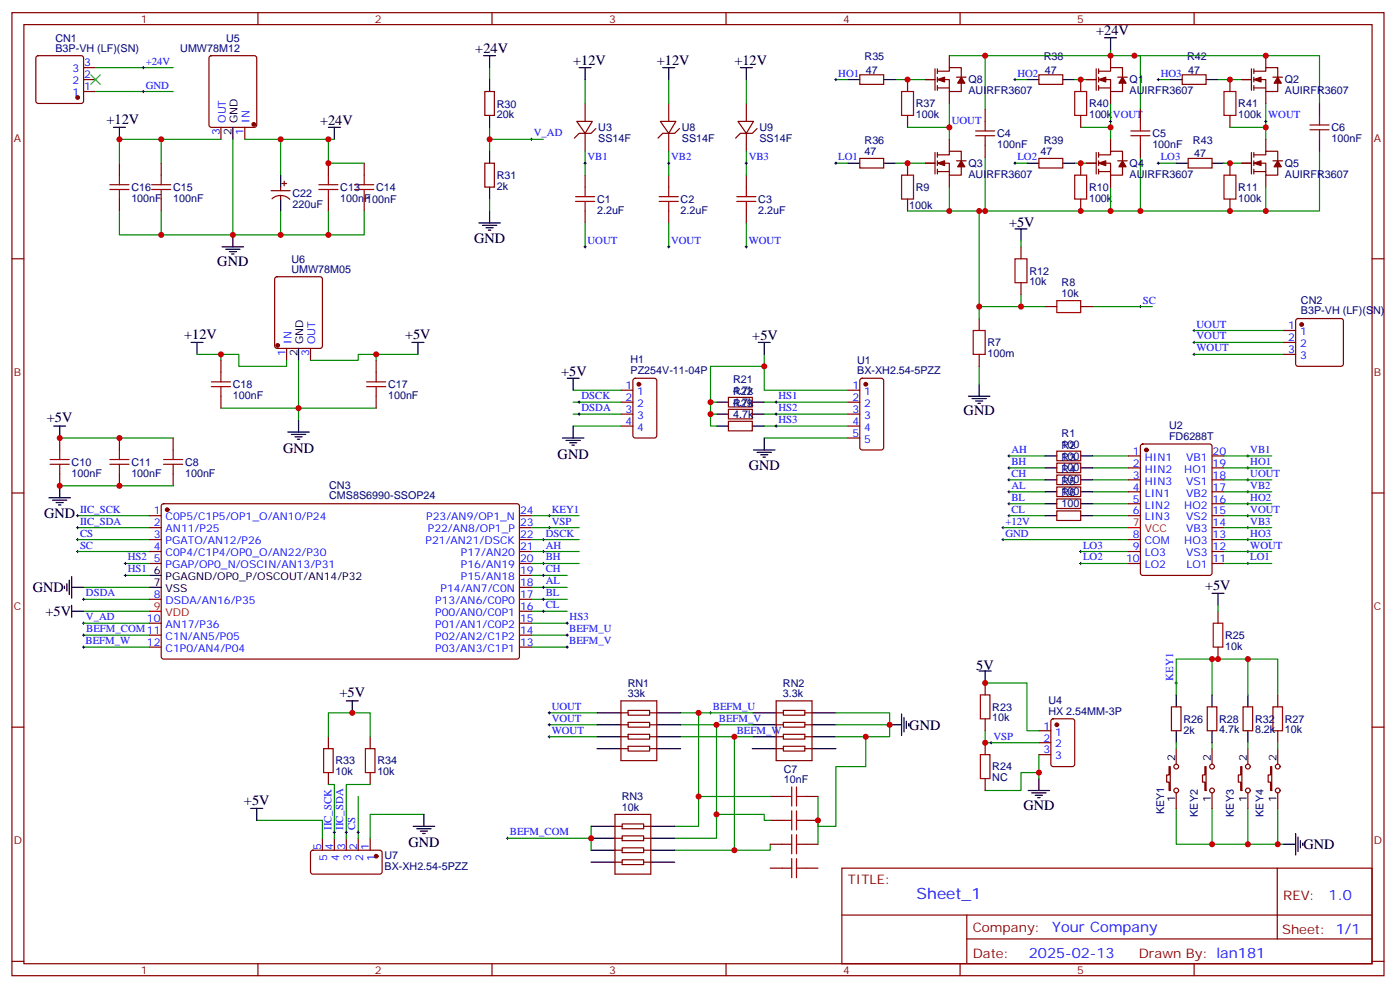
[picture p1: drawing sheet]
<svg xmlns="http://www.w3.org/2000/svg" width="414mm" height="292mm" viewBox="0 0 414 292" stroke-linecap="round" stroke-linejoin="round" font-family="sans-serif">
<g fill="none" stroke="#870000" stroke-width=".35">
<path d="M3.5 3.7h405.4v284.4h-405.4zM7.1 7.3h398.2v277.3h-398.2zM10.8 16.6l.5-.2h12.7l.5 .2 .2 .5v12.7l-.2 .5-.5 .3h-12.7l-.5-.3-.2-.5v-12.7zM24.7 20h3.5M62 16.6l.4-.2h12.7l.7 .5v20l-.4 .7h-13l-.6-.5-.1-20zM76.2 3.7v3.6M145.3 3.7v3.6M214.5 3.7v3.6M280.5 16.4v3.6M283.6 3.7v3.6M328.1 16.4v3.6M352.8 3.7v3.6"/>
<path d="M373.9 16.4v3.6M24.7 23.5h3.5M24.7 27h3.5M65.3 37.6v3.5M72.3 37.6v3.5M143.2 27h2.8v7.1h-2.8zM170.4 35.8h4.6l-2.1 3.6zM172.9 30.6v5.2M172.9 39.4v5.3M176 38l-1.4 1.4h-3.5l-1.4 1.4M195.1 35.8h4.6l-2.1 3.6zM197.6 30.6v5.2"/>
<path d="M197.6 39.4v5.3M200.7 38l-1.4 1.4h-3.5l-1.4 1.4M218 35.8h4.6l-2.1 3.6zM220.5 30.6v5.2M220.5 39.4v5.3M223.7 38l-1.5 1.4h-3.5l-1.4 1.4M254 22.1h7.1v2.8h-7.1zM268.1 23.5v3.5M268.1 34.1v3.5M273.4 23.5h2.8M276.2 20.3v6.4M276.9 23.5h3.6v3.5h3.5v-2.4"/>
<path d="M276.9 21h3.6v-1h3.5v2.8M276.9 20.3v1.4M276.9 22.8v1.4M276.9 25.3v1.4M276.9 26h3.6M280.5 27v3.6M282.6 22.8h2.8M291 32.3v3.5M306.9 22.1h7.1v2.8h-7.1zM319.3 23.5v3.5M319.3 34.1v3.5M321 23.5h2.8"/>
<path d="M323.8 20.3v6.4M324.6 23.5h3.5v3.5h3.5v-2.4M324.6 21h3.5v-1h3.5v2.8M324.6 26h3.5M324.6 20.3v1.4M324.6 22.8v1.4M324.6 25.3v1.4M328.1 27v3.6M330.2 22.8h2.8M336.9 32.3v3.5M349.2 22.1h7.1v2.8h-7.1zM363.4 23.5v3.5"/>
<path d="M363.4 34.1v3.5M366.9 23.5h2.8M369.7 20.3v6.4M370.4 23.5h3.5v3.5h3.6v-2.4M370.4 21h3.5v-1h3.6v2.8M370.4 26h3.5M370.4 20.3v1.4M370.4 22.8v1.4M370.4 25.3v1.4M373.9 27v3.6M376.1 22.8h2.8M389.8 30.6v3.5"/>
<path d="M35.3 48.2v3.5M35.3 58.8v3.5M47.6 48.2v3.5M47.6 58.8v3.5M80.1 56.3h5.6M80.4 58.7a3.8 3.8 0 0 1 5.2 .2M82.9 55.2v1.1M82.9 57.7v1.1M83.3 54.2h1.4M84 53.5v1.4M97 48.2v3.5M97 58.8v3.5"/>
<path d="M107.6 48.2v3.5M107.6 58.8v3.5M143.2 48.2h2.8v7h-2.8zM172.9 51.7v3.5M197.6 51.7v3.5M220.5 51.7v3.5M254 46.8h7.1v2.8h-7.1zM268.1 48.2v3.5M268.1 58.8v3.5M273.4 48.2h2.8M276.2 45v6.4M276.9 48.2h3.6v3.5h3.5v-2.5"/>
<path d="M276.9 45.7h3.6v-1h3.5v2.8M276.9 45v1.4M276.9 47.5v1.4M276.9 50v1.4M276.9 50.7h3.6M280.5 41.1v3.6M280.5 51.7v3.5M282.6 47.5h2.8M291 42.9v3.5M306.9 46.8h7.1v2.8h-7.1zM319.3 48.2v3.5M319.3 58.8v3.5"/>
<path d="M321 48.2h2.8M323.8 45v6.4M324.6 48.2h3.5v3.5h3.5v-2.5M324.6 45.7h3.5v-1h3.5v2.8M324.6 45v1.4M324.6 47.5v1.4M324.6 50v1.4M324.6 50.7h3.5M328.1 41.1v3.6M328.1 51.7v3.5M330.2 47.5h2.8M336.9 42.9v3.5"/>
<path d="M351 46.8h7.1v2.8h-7.1zM363.4 48.2v3.5M363.4 58.8v3.5M366.9 48.2h2.8M369.7 45v6.4M370.4 48.2h3.5v3.5h3.6v-2.5M370.4 45.7h3.5v-1h3.6v2.8M370.4 45v1.4M370.4 47.5v1.4M370.4 50v1.4M370.4 50.7h3.5M373.9 41.1v3.6"/>
<path d="M373.9 51.7v3.5M376.1 47.5h2.8M389.8 41.1v3.6M3.5 76.4h3.6M172.9 62.3v3.5M197.6 62.3v3.5M220.5 62.3v3.5M301.6 72.9v3.5M405.3 76.4h3.6M81.4 81.9l.4-.2h12.7l.7 .4v20.1l-.4 .6-13 .1-.6-.5-.1-20zM289.3 94.1v3.5M301.6 83.5v3.5"/>
<path d="M308.7 90.5h3.5M319.3 90.5h3.5M379.2 97.6h3.6M383 94.3l.5-.2h12.7l.5 .2 .2 .5v12.7l-.3 .5-.4 .2h-12.7l-.5-.3-.2-.4v-12.7zM65.3 106.4v3.5M65.3 117v3.5M84.7 102.9v3.5M91.7 102.9v3.5M111.1 106.4v3.5M111.1 117v3.5M183.4 115.2h3.6M183.4 118.7h3.6"/>
<path d="M187.2 111.9l.5-.2h5.6l.7 .4v16.5l-.4 .7h-5.9l-.7-.4v-16.5zM215.2 117.3h7v2.9h-7zM250.5 115.2h3.5M250.5 118.7h3.5M254.2 111.9l.5-.2h5.6l.7 .4 .1 20.1-.5 .6-5.9 .1-.6-.5-.1-20zM289.3 104.6v3.6M379.2 101.1h3.6M379.2 104.6h3.6M17.6 129.3v3.6M17.6 139.9v3.5M35.3 129.3v3.6M35.3 139.9v3.5"/>
<path d="M51.2 129.3v3.6M51.2 139.9v3.5M183.4 122.3h3.6M183.4 125.8h3.6M215.2 120.9h7v2.8h-7zM215.2 124.4h7v2.8h-7zM250.5 122.3h3.5M250.5 125.8h3.5M250.5 129.3h3.5M312.2 133.2h7.1v2.8h-7.1zM312.2 136.7h7.1v2.9h-7.1zM333.4 134.6h3.5"/>
<path d="M333.4 138.1h3.5M337.1 131.3l.5-.2h19.8l.6 .4 .1 37.7-.5 .6-20 .1-.6-.5-.1-37.6zM358.1 134.6h3.5M358.1 138.1h3.5M3.5 145.6h3.6M44.1 152.3h3.5M44.1 159.3h3.5M44.1 155.8h3.5M47.9 148.9l.4-.2 104.7 .1 .5 .6-.1 44.8-.6 .4-104.7-.1-.5-.6v-44.5zM153.5 152.3h3.5M153.5 159.3h3.5M153.5 155.8h3.5"/>
<path d="M312.2 140.3h7.1v2.8h-7.1zM312.2 143.8h7.1v2.8h-7.1zM312.2 147.3h7.1v2.8h-7.1zM312.2 150.8h7.1v2.9h-7.1zM333.4 141.7h3.5M333.4 145.2h3.5M333.4 148.7h3.5M333.4 152.3h3.5M333.4 159.3h3.5M358.1 141.7h3.5M358.1 145.2h3.5M358.1 148.7h3.5"/>
<path d="M358.1 152.3h3.5M358.1 159.3h3.5M358.1 155.8h3.5M405.3 145.6h3.6M44.1 162.8h3.5M44.1 166.4h3.5M44.1 177h3.5M153.5 162.8h3.5M153.5 166.4h3.5M153.5 177h3.5M153.5 173.4h3.5M153.5 169.9h3.5"/>
<path d="M333.4 162.8h3.5M333.4 166.4h3.5M358.1 162.8h3.5M358.1 166.4h3.5M44.1 184h3.5M44.1 187.5h3.5M44.1 191.1h3.5M153.5 184h3.5M153.5 187.5h3.5M153.5 191.1h3.5M153.5 180.5h3.5M359.8 180.5v3.5"/>
<path d="M359.8 191.1v3.5M3.5 214.7h3.6M97 217.5v3.6M109.4 217.5v3.6M183.4 210.5h2.2M183.4 217.5h2.2M183.4 206.9h10.6v17.7h-10.6zM183.4 214h2.2M185.6 209.8h6.3v1.4h-6.3zM185.6 213.3h6.3v1.4h-6.3zM185.6 216.8h6.3v1.4h-6.3zM191.9 210.5h2.1"/>
<path d="M191.9 217.5h2.1M191.9 214h2.1M229.3 206.9h10.6v17.7h-10.6zM229.3 210.5h2.1M229.3 217.5h2.1M229.3 214h2.1M231.4 209.8h6.4v1.4h-6.4zM231.4 213.3h6.4v1.4h-6.4zM231.4 216.8h6.4v1.4h-6.4zM237.8 210.5h2.1M237.8 217.5h2.1M237.8 214h2.1"/>
<path d="M291 201.6v3.6M291 212.2v3.6M291 219.3v3.5M306.9 215.8h3.5M306.9 219.3h3.5M310.7 212.4l.4-.2h5.7l.6 .5 .1 12.9-.5 .7h-5.9l-.6-.4-.1-13zM346.1 208.7h2.8v7.1h-2.8zM356.7 208.7h2.8v7.1h-2.8zM367.2 208.7h2.9v7.1h-2.9zM377.5 205.2v3.5M377.5 215.8v3.5M405.3 214.7h3.6"/>
<path d="M97 228.1v3.5M109.4 228.1v3.5M183.4 221.1h2.2M185.6 220.3h6.3v1.5h-6.3zM191.9 221.1h2.1M227.5 235.2h3.6M229.3 221.1h2.1M231.4 220.3h6.4v1.5h-6.4zM237.8 221.1h2.1M238.1 235.2h3.6M291 229.9v3.5M306.9 222.8h3.5"/>
<path d="M345.4 226.3h.3v7.1h-.3v-2.5h-.7v-2.1h.7zM347.5 221.1v4.5M347.5 234.1v4.6M356 226.3h.3v7.1h-.3v-2.5h-.8v-2.1h.8zM358.1 221.1v4.5M358.1 234.1v4.6M366.5 226.3h.4v7.1h-.4v-2.5h-.7v-2.1h.7zM368.7 221.1v4.5M368.7 234.1v4.6M375.4 226.3h.3v7.1h-.3v-2.5h-.8v-2.1h.8zM377.5 221.1v4.5M377.5 234.1v4.6"/>
<path d="M92 251.2l.4-.2 20.1 .1 .4 .6-.1 6-.6 .4-20-.1-.5-.6v-5.7zM95.2 247.5v3.5M98.8 247.5v3.5M102.3 247.5v3.5M105.8 247.5v3.5M109.4 247.5v3.5M181.7 244h2.1M181.7 240.5h10.6v17.6h-10.6zM181.7 254.6h2.1M181.7 247.5h2.1M181.7 251h2.1M183.8 253.9h6.3v1.4h-6.3z"/>
<path d="M183.8 250.3h6.3v1.4h-6.3zM183.8 246.8h6.3v1.4h-6.3zM183.8 243.3h6.3v1.4h-6.3zM190.1 244h2.2M190.1 254.6h2.2M190.1 247.5h2.2M190.1 251h2.2M227.5 242.2h3.6M227.5 249.3h3.6M227.5 256.3h3.6M238.1 242.2h3.6M238.1 249.3h3.6"/>
<path d="M238.1 256.3h3.6M248.7 256.3h156.6v28.3h-156.6zM377.3 256.4v20.8M248.7 270.2h156.5M285.6 277.2h119.6M285.6 270.2v14.1M3.5 283.8h3.6M76.2 284.6v3.5M145.3 284.6v3.5M214.5 284.6v3.5M283.6 284.6v3.5M352.8 284.6v3.5"/>
<path d="M405.3 283.8h3.6"/>
<circle cx="347.5" cy="233.4" r=".71"/>
<circle cx="347.5" cy="226.3" r=".71"/>
<circle cx="358.1" cy="233.4" r=".71"/>
<circle cx="358.1" cy="226.3" r=".71"/>
<circle cx="368.7" cy="226.3" r=".71"/>
<circle cx="368.7" cy="233.4" r=".71"/>
<circle cx="377.5" cy="226.3" r=".71"/>
<circle cx="377.5" cy="233.4" r=".71"/>
</g>
<g fill="none" stroke="#000" stroke-width=".3">
<path d="M42 20h.7M42.3 19.6v.7M42 27h.7M42.3 26.7v.7M246.6 23.5h.7M246.9 23.1v.7M280.1 37.6h.7M280.5 37.3v.7M299.5 23.5h.7M299.9 23.1v.7M327.7 35.8h.7M328.1 35.5v.7"/>
<path d="M341.8 23.5h.7M342.2 23.1v.7M373.6 35.8h.7M373.9 35.5v.7M156.6 41.1h.7M157 40.8v.7M172.5 48.2h.7M172.9 47.8v.7M197.2 48.2h.7M197.6 47.8v.7M220.1 48.2h.7M220.5 47.8v.7"/>
<path d="M246.6 48.2h.7M246.9 47.8v.7M299.5 48.2h.7M299.9 47.8v.7M341.8 48.2h.7M342.2 47.8v.7M172.5 72.9h.7M172.9 72.5v.7M197.2 72.9h.7M197.6 72.5v.7M220.1 72.9h.7M220.5 72.5v.7"/>
<path d="M336.5 90.5h.8M336.9 90.2v.7M352.4 97.6h.7M352.8 97.2v.7M170.7 118.7h.7M171.1 118.4v.7M229 118.7h.7M229.3 118.4v.7M352.4 104.6h.7M352.4 101.1h.7M352.8 100.8v.7M352.8 104.3v.7"/>
<path d="M170.7 122.3h.7M171.1 121.9v.7M229 122.3h.7M229 125.8h.7M229.3 121.9v.7M229.3 125.4v.8M297.7 138.1h.7M297.7 134.6h.7M298.1 134.3v.7M298.1 137.8v.7M368.3 138.1h.7M368.3 134.6h.7"/>
<path d="M368.7 134.3v.7M368.7 137.8v.7M22.6 159.3h.7M22.6 152.3h.7M22.6 155.8h.7M22.9 151.9v.7M22.9 155.4v.7M22.9 159v.7M160.2 159.3h.7M160.5 159v.7M161.9 152.3h.7M161.9 155.8h.7"/>
<path d="M162.3 151.9v.7M162.3 155.4v.7M296 159.3h.7M296 155.8h.7M296.3 155.4v.7M296.3 159v.7M297.7 148.7h.7M297.7 152.3h.7M297.7 141.7h.7M297.7 145.2h.7M298.1 141.3v.7M298.1 144.9v.7"/>
<path d="M298.1 148.4v.7M298.1 151.9v.7M368.3 159.3h.7M368.3 148.7h.7M368.3 152.3h.7M368.3 141.7h.7M368.3 155.8h.7M368.3 145.2h.7M368.7 141.3v.7M368.7 144.9v.7M368.7 148.4v.7M368.7 151.9v.7"/>
<path d="M368.7 155.4v.7M368.7 159v.7M22.6 162.8h.7M22.9 162.5v.7M24.3 177h.7M24.7 176.6v.7M36.7 166.4h.7M36.7 169.9h.7M37 166v.7M37 169.5v.8M160.2 162.8h.7M160.2 166.4h.7"/>
<path d="M160.2 169.9h.7M160.2 173.4h.7M160.2 177h.7M160.5 162.5v.7M160.5 166v.7M160.5 169.5v.8M160.5 173.1v.7M160.5 176.6v.7M318.9 162.8h.7M318.9 166.4h.7M319.3 162.5v.7M319.3 166v.7"/>
<path d="M368.3 162.8h.7M368.3 166.4h.7M368.7 162.5v.7M368.7 166v.7M24.3 184h.7M24.3 187.5h.7M24.3 191.1h.7M24.7 183.7v.7M24.7 187.2v.7M24.7 190.7v.7M160.2 180.5h.7M160.5 180.1v.7"/>
<path d="M167.2 184h.7M167.2 187.5h.7M167.2 191.1h.7M167.6 183.7v.7M167.6 187.2v.7M167.6 190.7v.7M161.9 217.5h.7M161.9 214h.7M161.9 210.5h.7M162.3 210.1v.7M162.3 213.6v.7M162.3 217.2v.7"/>
<path d="M209.5 210.5h.8M209.9 210.1v.7M211.3 214h.7M211.7 213.6v.7M216.6 217.5h.7M217 217.2v.7M292.5 219.3h.7M292.8 218.9v.7M347.1 201.6h.7M347.5 201.3v.7M98.4 245.7h.7M98.8 245.4v.7"/>
<path d="M102 245.7h.7M102.3 245.4v.7M105.5 245.7h.7M105.8 245.4v.7M149.6 247.5h.7M149.9 247.2v.7"/>
</g>
<g fill="none" stroke="#008700" stroke-width=".35">
<path d="M28.2 20h23M144.6 20v3.5M280.5 16.4h109.3v14.2M291 16.4v15.9M328.1 14.7v1.7M335.1 16.4h1.8v15.9M28.2 27h23M144.6 37.6v7.1M172.9 23.5v7.1M197.6 23.5v7.1M220.5 23.5v7.1M246.9 23.5h3.6"/>
<path d="M264.6 23.5h8.8M268.1 37.6h12.4M280.5 30.6v10.5M299.9 23.5h3.5M317.5 23.5h3.5M319.3 37.6h8.8M328.1 30.6v10.5M342.2 23.5h3.5M359.8 23.5h7.1M363.4 37.6h10.5M373.9 30.6v10.5M47.6 41.1v7.1"/>
<path d="M65.3 41.1h-30v7.1M68.8 41.1v28.3h28.2v-7.1M72.3 41.1h26.5M82.9 41.1v10.6M97 41.1v7.1h10.6M144.6 41.1h15.9M144.6 58.8v3.5M172.9 44.7v7M197.6 44.7v7M220.5 44.7v7M246.9 48.2h3.6M264.6 48.2h8.8"/>
<path d="M280.5 55.2v7.1M291 46.4v15.9M299.9 48.2h3.5M317.5 48.2h3.5M328.1 55.2v7.1M336.9 46.4v15.9M342.2 48.2h5.3M361.6 48.2h5.3M373.9 55.2v7.1M389.8 44.7v17.6h-121.7M35.3 62.3v7.1h33.5M47.6 62.3v7.1"/>
<path d="M82.9 62.3v7.1M107.6 62.3v7.1h-10.6M172.9 65.8v7.1M197.6 65.8v7.1M220.5 65.8v7.1M289.3 62.3v31.8M301.6 71.1v1.8M289.3 90.5h19.4M301.6 87v3.5M322.8 90.5h17.6M352.8 97.6h26.4M58.2 104.6h12.4v3.6h14.1v-1.8"/>
<path d="M65.3 104.6v1.8M88.2 106.4v14.1h22.9M111.1 104.6v1.8M123.5 104.6h-17.7v1.8h-14.1M169.3 118.7h14.1M169.3 115.2h14.1M211.7 118.7h-1.8v3.6M225.8 104.6v10.6h24.7M225.8 108.2h-15.9v10.5M225.8 118.7h24.7M289.3 108.2v5.3M352.8 104.6h26.4"/>
<path d="M352.8 101.1h26.4M17.6 129.3h33.6M65.3 120.5h22.9v3.5M169.3 122.3h14.1M169.3 125.8h14.1M211.7 122.3h-1.8v3.5h1.8M225.8 122.3h24.7M225.8 125.8h24.7M225.8 129.3h24.7M298.1 134.6h10.6M298.1 138.1h10.6M322.8 134.6h10.6"/>
<path d="M322.8 138.1h10.6M361.6 134.6h14.1M361.6 138.1h14.1M17.6 143.4h33.6M22.9 152.3h21.2M22.9 155.8h21.2M22.9 159.3h21.2M157 152.3h14.1M157 155.8h14.1M157 159.3h14.1M296.3 155.8h37.1M296.3 159.3h37.1"/>
<path d="M298.1 141.7h10.6M298.1 145.2h10.6M298.1 148.7h10.6M298.1 152.3h10.6M322.8 141.7h10.6M322.8 145.2h10.6M322.8 148.7h10.6M322.8 152.3h10.6M361.6 141.7h14.1M361.6 145.2h14.1M361.6 148.7h14.1M361.6 152.3h14.1"/>
<path d="M361.6 155.8h14.1M361.6 159.3h14.1M22.9 162.8h21.2M24.7 173.4h19.4M24.7 177h19.4M37 166.4h7.1M37 169.9h7.1M157 162.8h14.1M157 166.4h14.1M157 169.9h10.6M157 173.4h10.6M157 177h10.6"/>
<path d="M319.3 162.8h14.1M319.3 166.4h14.1M359.8 178.7v1.8M361.6 162.8h14.1M361.6 166.4h14.1M24.7 180.5h19.4M24.7 184h19.4M24.7 187.5h19.4M24.7 191.1h19.4M157 180.5h10.6M157 184h10.6M157 187.5h10.6"/>
<path d="M157 191.1h10.6M358.1 194.6v10.6M368.7 194.6v10.6M97 217.5v-7h12.4v7M162.3 210.5h14.1M162.3 214h14.1M162.3 217.5h14.1M201.1 214h21.1M201.1 217.5h21.1M201.1 210.5h21.1M206.4 210.5v33.5h-7.1M211.7 214v33.5h-12.4"/>
<path d="M217 217.5v33.5h-17.7M246.9 210.5h15.9v7h-15.9M246.9 214h15.9M255.8 217.5v8.8h-8.9v17.7h-5.2v-1.8M291 215.8v3.5h15.9M291 201.6h12.4v14.2h3.5M347.5 205.2v-10.6h30v10.6M347.5 219.3v1.8M358.1 219.3v1.8M368.7 219.3v1.8M377.5 219.3v1.8M97 231.6h1.8v15.9"/>
<path d="M105.8 235.2v12.3M109.4 231.6h-7.1v15.9M206.4 235.2h21.1M241.7 235.2v14.1M306.9 228.1h-5.3v5.3h-10.6M306.9 222.8v7.1M347.5 238.7v10.6h31.7M358.1 238.7v10.6M368.7 238.7v10.6M377.5 238.7v10.6M75.8 242.2h19.4v5.3M125.2 240.5h-15.8v7"/>
<path d="M149.9 247.5h24.7M174.6 244v7M211.7 240.5h14.1v1.7h1.7M227.5 249.3v1.7h-10.5"/>
</g>
<g fill="none" stroke="#a10000" stroke-width=".35">
<path d="M266.3 27h3.6v7.1h-3.6zM288.2 38.7h5.7M291 35.8v2.9M317.5 27h3.5v7.1h-3.5zM334.1 38.7h5.6M336.9 35.8v2.9M361.6 27h3.5v7.1h-3.5zM387 38.3h5.6M387 36.9h5.6M389.8 34.1v2.8M389.8 38.3v2.8M32.5 56h5.6"/>
<path d="M32.5 54.5h5.6M35.3 51.7v2.8M35.3 56v2.8M44.8 56h5.6M44.8 54.5h5.6M47.6 51.7v2.8M47.6 56v2.8M94.2 56h5.6M94.2 54.5h5.6M97 51.7v2.8M97 56v2.8M104.8 56h5.6"/>
<path d="M104.8 54.5h5.6M107.6 51.7v2.8M107.6 56v2.8M170 59.5h5.7M170 58.1h5.7M172.9 55.2v2.9M172.9 59.5v2.8M194.7 59.5h5.7M194.7 58.1h5.7M197.6 55.2v2.9M197.6 59.5v2.8M217.7 59.5h5.6"/>
<path d="M217.7 58.1h5.6M220.5 55.2v2.9M220.5 59.5v2.8M266.3 51.7h3.6v7.1h-3.6zM288.2 40.1h5.7M291 40.1v2.8M317.5 51.7h3.5v7.1h-3.5zM334.1 40.1h5.6M336.9 40.1v2.8M361.6 51.7h3.5v7.1h-3.5zM299.9 76.4h3.5v7.1h-3.5zM287.5 97.6h3.5v7h-3.5z"/>
<path d="M312.2 88.8h7.1v3.5h-7.1zM62.4 114.2h5.7M62.4 112.7h5.7M65.3 109.9v2.8M65.3 114.2v2.8M108.3 114.2h5.6M108.3 112.7h5.6M111.1 109.9v2.8M111.1 114.2v2.8M14.8 137.1h5.7M14.8 135.7h5.7M17.6 132.9v2.8"/>
<path d="M17.6 137.1v2.8M32.5 137.1h5.6M32.5 135.7h5.6M35.3 132.9v2.8M35.3 137.1v2.8M48.3 137.1h5.7M48.3 135.7h5.7M51.2 132.9v2.8M51.2 137.1v2.8M358.4 184h2.8v7.1h-2.8zM289.6 205.2h2.9v7h-2.9zM376.1 208.7h2.8v7.1h-2.8z"/>
<path d="M95.6 221.1h2.8v7h-2.8zM107.9 221.1h2.9v7h-2.9zM231.1 235.2h2.8M233.9 232.3v5.7M233.9 239.4v5.6M235.3 232.3v5.7M235.3 239.4v5.6M235.3 235.2h2.8M289.6 222.8h2.9v7.1h-2.9zM231.1 242.2h2.8M231.1 249.3h2.8M231.1 256.3h2.8"/>
<path d="M233.9 246.5v5.6M233.9 253.5v5.7M235.3 246.5v5.6M235.3 253.5v5.7M235.3 242.2h2.8M235.3 249.3h2.8M235.3 256.3h2.8"/>
</g>
<g fill="none" stroke="#000" stroke-width=".35">
<path d="M142.9 16.4h3.5M144.6 16.4v3.6M171.1 20h3.5M172.9 20v3.5M195.8 20h3.5M197.6 20v3.5M218.7 20h3.5M220.5 20v3.5M326.3 11.1h3.5M328.1 11.1v3.6M33.5 37.6h3.5M35.3 37.6v3.5"/>
<path d="M68.8 37.6v3.5M97 37.6h3.5M98.8 37.6v3.5M144.6 23.5v3.5M144.6 34.1v3.5M250.5 23.5h3.5M261.1 23.5h3.5M303.4 23.5h3.5M314 23.5h3.5M345.7 23.5h3.5M356.3 23.5h3.5M82.9 51.7v3.5"/>
<path d="M82.9 58.8v3.5M144.6 44.7v3.5M144.6 55.2v3.6M250.5 48.2h3.5M261.1 48.2h3.5M303.4 48.2h3.5M314 48.2h3.5M347.5 48.2h3.5M358.1 48.2h3.5M65.6 72.9h6.4M66.7 73.6h4.2M67.7 74.3h2.1"/>
<path d="M68.4 75h.7M68.8 69.4v3.5M141.5 65.8h6.3M142.5 66.5h4.3M143.6 67.2h2.1M144.3 67.9h.7M144.6 62.3v3.5M299.9 67.6h3.5M301.6 67.6v3.5M56.4 101.1h3.6M58.2 101.1v3.5M88.2 102.9v3.5"/>
<path d="M121.7 101.1h3.5M123.5 101.1v3.5M167.6 111.7h3.5M169.3 111.7v3.5M211.7 118.7h3.5M222.2 118.7h3.6M224 101.1h3.5M225.8 101.1v3.5M286.1 117h6.4M287.2 117.7h4.2M288.2 118.4h2.1M288.9 119.1h.7"/>
<path d="M289.3 113.5v3.5M15.9 125.8h3.5M17.6 125.8v3.5M85 127.6h6.4M86.1 128.3h4.2M87.1 129h2.2M87.8 129.7h.7M88.2 124v3.6M166.2 129.3h6.3M167.2 130h4.2M168.3 130.7h2.1M169 131.4h.7"/>
<path d="M169.3 125.8v3.5M211.7 122.3h3.5M211.7 125.8h3.5M222.2 122.3h3.6M222.2 125.8h3.6M222.6 132.9h6.4M223.7 133.6h4.2M224.7 134.3h2.1M225.4 135h.7M225.8 129.3v3.6M308.7 134.6h3.5M308.7 138.1h3.5"/>
<path d="M319.3 134.6h3.5M319.3 138.1h3.5M14.5 147h6.3M15.5 147.7h4.3M16.6 148.4h2.1M17.3 149.1h.7M17.6 143.4v3.6M308.7 141.7h3.5M308.7 145.2h3.5M308.7 148.7h3.5M308.7 152.3h3.5M319.3 141.7h3.5"/>
<path d="M319.3 145.2h3.5M319.3 148.7h3.5M319.3 152.3h3.5M19 173.1v.7M19.8 172.4v2.1M20.5 171.3v4.2M21.2 170.3v6.3M21.2 178.7v3.5M21.2 173.4h3.5M44.1 173.4h3.5M44.1 169.9h3.5M358.1 175.2h3.5"/>
<path d="M359.8 175.2v3.5M21.2 180.5h3.5M289.3 198.1h3.5M291 198.1v3.5M102.3 206.9h3.5M104.1 206.9v3.6M176.4 210.5h7M176.4 214h7M176.4 217.5h7M194 210.5h7.1M194 214h7.1M194 217.5h7.1"/>
<path d="M222.2 210.5h7.1M222.2 214h7.1M222.2 217.5h7.1M239.9 210.5h7M239.9 214h7M239.9 217.5h7M262.8 214h3.5M266.3 210.8v6.4M267.1 211.9v4.2M267.8 212.9v2.2M268.5 213.6v.7M347.5 205.2v3.5"/>
<path d="M347.5 215.8v3.5M358.1 205.2v3.5M358.1 215.8v3.5M368.7 205.2v3.5M368.7 215.8v3.5M74.1 238.7h3.5M75.8 238.7v3.5M176.4 221.1h7M194 221.1h7.1M222.2 221.1h7.1M239.9 221.1h7M303.7 233.4h6.4"/>
<path d="M304.8 234.1h4.2M305.9 234.8h2.1M306.6 235.5h.7M306.9 229.9v3.5M122.1 244h6.3M123.1 244.7h4.3M124.2 245.4h2.1M124.9 246.1h.7M125.2 240.5v3.5M174.6 244h7.1M174.6 254.6h7.1M174.6 251h7.1"/>
<path d="M174.6 247.5h7.1M192.3 244h7M192.3 254.6h7M192.3 251h7M192.3 247.5h7M379.2 249.3h3.6M382.8 246.1v6.3M383.5 247.2v4.2M384.2 248.2v2.1M384.9 248.9v.7"/>
</g>
<g fill="#870000" stroke="#870000" stroke-width=".35">
<path d="M284 22.8l1 1.8h-2.1z"/>
<path d="M276.9 23.5l2.1-.7v1.4z"/>
<path d="M331.6 22.8l1.1 1.8h-2.1z"/>
<path d="M324.6 23.5l2.1-.7v1.4z"/>
<path d="M377.5 22.8l1 1.8h-2.1z"/>
<path d="M370.4 23.5l2.1-.7v1.4z"/>
<path d="M284 47.5l1 1.7h-2.1z"/>
<path d="M276.9 48.2l2.1-.7v1.4z"/>
<path d="M331.6 47.5l1.1 1.7h-2.1z"/>
<path d="M324.6 48.2l2.1-.7v1.4z"/>
<path d="M377.5 47.5l1 1.7h-2.1z"/>
<path d="M370.4 48.2l2.1-.7v1.4z"/>
<circle cx="338.7" cy="132.9" r=".53"/>
<circle cx="312.2" cy="214" r=".53"/>
<circle cx="255.8" cy="113.5" r=".53"/>
<circle cx="188.7" cy="113.5" r=".53"/>
<circle cx="111.1" cy="252.8" r=".53"/>
<circle cx="384.5" cy="95.8" r=".53"/>
<circle cx="49.4" cy="150.5" r=".53"/>
<circle cx="82" cy="102" r=".53"/>
<circle cx="75" cy="36.7" r=".53"/>
<circle cx="22.9" cy="28.8" r=".53"/>
</g>
<path d="M333.4 155.8h3.5M44.1 180.5h3.5" fill="none" stroke="#f00" stroke-width=".35"/>
<path d="M26.8 22.1l2.8 2.8M29.6 22.1l-2.8 2.8" fill="none" stroke="#3c3" stroke-width=".35"/>
<g fill="#c00">
<circle cx="358.1" cy="249.3" r=".88"/>
<circle cx="368.7" cy="249.3" r=".88"/>
<circle cx="377.5" cy="249.3" r=".88"/>
<circle cx="306.9" cy="228.1" r=".88"/>
<circle cx="291" cy="219.3" r=".88"/>
<circle cx="291" cy="201.6" r=".88"/>
<circle cx="209.9" cy="122.3" r=".88"/>
<circle cx="225.8" cy="108.2" r=".88"/>
<circle cx="209.9" cy="118.7" r=".88"/>
<circle cx="35.3" cy="129.3" r=".88"/>
<circle cx="35.3" cy="143.4" r=".88"/>
<circle cx="17.6" cy="129.3" r=".88"/>
<circle cx="17.6" cy="143.4" r=".88"/>
<circle cx="358.1" cy="194.6" r=".88"/>
<circle cx="359.8" cy="194.6" r=".88"/>
<circle cx="368.7" cy="194.6" r=".88"/>
<circle cx="104.1" cy="210.5" r=".88"/>
<circle cx="241.7" cy="242.2" r=".88"/>
<circle cx="217" cy="251" r=".88"/>
<circle cx="255.8" cy="217.5" r=".88"/>
<circle cx="211.7" cy="240.5" r=".88"/>
<circle cx="206.4" cy="235.2" r=".88"/>
<circle cx="262.8" cy="214" r=".88"/>
<circle cx="174.6" cy="247.5" r=".88"/>
<circle cx="217" cy="217.5" r=".88"/>
<circle cx="211.7" cy="214" r=".88"/>
<circle cx="206.4" cy="210.5" r=".88"/>
<circle cx="363.4" cy="48.2" r=".88"/>
<circle cx="363.4" cy="23.5" r=".88"/>
<circle cx="373.9" cy="16.4" r=".88"/>
<circle cx="319.3" cy="48.2" r=".88"/>
<circle cx="328.1" cy="37.6" r=".88"/>
<circle cx="319.3" cy="23.5" r=".88"/>
<circle cx="291" cy="16.4" r=".88"/>
<circle cx="280.5" cy="37.6" r=".88"/>
<circle cx="268.1" cy="23.5" r=".88"/>
<circle cx="268.1" cy="48.2" r=".88"/>
<circle cx="328.1" cy="16.4" r=".88"/>
<circle cx="335.1" cy="16.4" r=".88"/>
<circle cx="363.4" cy="62.3" r=".88"/>
<circle cx="328.1" cy="62.3" r=".88"/>
<circle cx="291" cy="62.3" r=".88"/>
<circle cx="336.9" cy="62.3" r=".88"/>
<circle cx="319.3" cy="62.3" r=".88"/>
<circle cx="289.3" cy="90.5" r=".88"/>
<circle cx="289.3" cy="62.3" r=".88"/>
<circle cx="301.6" cy="90.5" r=".88"/>
<circle cx="144.6" cy="41.1" r=".88"/>
<circle cx="47.6" cy="41.1" r=".88"/>
<circle cx="97" cy="41.1" r=".88"/>
<circle cx="82.9" cy="41.1" r=".88"/>
<circle cx="111.1" cy="104.6" r=".88"/>
<circle cx="88.2" cy="120.5" r=".88"/>
<circle cx="65.3" cy="104.6" r=".88"/>
<circle cx="35.3" cy="41.1" r=".88"/>
<circle cx="97" cy="48.2" r=".88"/>
<circle cx="97" cy="69.4" r=".88"/>
<circle cx="68.8" cy="69.4" r=".88"/>
<circle cx="82.9" cy="69.4" r=".88"/>
<circle cx="47.6" cy="69.4" r=".88"/>
<circle cx="280.5" cy="62.3" r=".88"/>
<circle cx="373.9" cy="62.3" r=".88"/>
<circle cx="373.9" cy="37.6" r=".88"/>
</g>
<text font-size="4.6" fill="#00f" x="270.8" y="265.4">Sheet_1</text>
<g font-size="4.2">
<text x="323.8" y="10.4">+24V</text>
<text x="140.4" y="15.7">+24V</text>
<text x="169.3" y="19.3">+12V</text>
<text x="194" y="19.3">+12V</text>
<text x="217" y="19.3">+12V</text>
<text x="31.5" y="36.5">+12V</text>
<text x="94.5" y="36.9">+24V</text>
<text x="140.1" y="71.9">GND</text>
<text x="298.1" y="66.9">+5V</text>
<text x="64.2" y="78.5">GND</text>
<text x="54.4" y="100">+12V</text>
<text x="119.7" y="100">+5V</text>
<text x="222.2" y="100.4">+5V</text>
<text x="165.8" y="111">+5V</text>
<text x="13.8" y="124.7">+5V</text>
<text x="284.7" y="122.6">GND</text>
<text x="83.6" y="133.6">GND</text>
<text x="164.7" y="135.4">GND</text>
<text x="221.2" y="138.9">GND</text>
<text x="13.1" y="153">GND</text>
<text x="9.7" y="174.9">GND</text>
<text x="356" y="174.1">+5V</text>
<text x="13.4" y="181.9">+5V</text>
<text x="288.4" y="197.8">5V</text>
<text x="100.3" y="205.9">+5V</text>
<text x="268.6" y="215.4">GND</text>
<text x="72.1" y="237.6">+5V</text>
<text x="302.3" y="239">GND</text>
<text x="120.6" y="250.1">GND</text>
<text x="385.1" y="250.8">GND</text>
</g>
<g font-size="4.2" fill="#00f">
<text x="392.5" y="265.6">1.0</text>
<text x="310.9" y="275.2">Your Company</text>
<text x="304" y="283">2025-02-13</text>
</g>
<g font-size="3.9" fill="#800">
<text x="250.5" y="260.9">TITLE:</text>
<text x="379.1" y="265.6">REV:</text>
<text x="287.4" y="275.1">Company:</text>
<text x="378.7" y="275.7">Sheet: 1/1</text>
<text x="287.4" y="282.8">Date:</text>
<text x="336.4" y="282.9">Drawn By: lan181</text>
</g>
<g font-size="3.2" fill="#800">
<text x="41.6" y="6.7">1</text>
<text x="110.8" y="6.7">2</text>
<text x="179.9" y="6.7">3</text>
<text x="249.1" y="6.7">4</text>
<text x="318.2" y="6.7">5</text>
<text x="4.1" y="41.8">A</text>
<text x="405.9" y="41.8">A</text>
<text x="4.1" y="111">B</text>
<text x="405.9" y="111">B</text>
<text x="4.1" y="180.1">C</text>
<text x="405.9" y="180.1">C</text>
<text x="4.1" y="249.3">D</text>
<text x="405.9" y="249.3">D</text>
<text x="41.6" y="287.5">1</text>
<text x="110.8" y="287.5">2</text>
<text x="179.9" y="287.5">3</text>
<text x="249.1" y="287.5">4</text>
<text x="318.2" y="287.5">5</text>
</g>
<g font-size="3.2" fill="#000080">
<text x="16.4" y="15.4">B3P-VH (LF)(SN)</text>
<text x="16.4" y="12.3">CN1</text>
<text x="53.3" y="15.4">UMW78M12</text>
<text x="66.8" y="12.3">U5</text>
<text x="255.4" y="17.8">R35</text>
<text x="308.3" y="17.8">R38</text>
<text x="350.7" y="17.8">R42</text>
<text x="255.8" y="21.7">47</text>
<text x="308.7" y="21.7">47</text>
<text x="351" y="21.7">47</text>
<text x="286.1" y="27.8">AUIRFR3607</text>
<text x="286.1" y="24.6">Q8</text>
<text x="333.7" y="27.8">AUIRFR3607</text>
<text x="333.7" y="24.6">Q1</text>
<text x="379.6" y="27.8">AUIRFR3607</text>
<text x="379.6" y="24.6">Q2</text>
<text x="146.8" y="34.8">20k</text>
<text x="146.8" y="31.8">R30</text>
<text x="270.6" y="34.9">100k</text>
<text x="270.6" y="31.7">R37</text>
<text x="321.7" y="34.9">100k</text>
<text x="321.7" y="31.7">R40</text>
<text x="365.8" y="34.9">100k</text>
<text x="365.8" y="31.7">R41</text>
<text x="176.7" y="41.9">SS14F</text>
<text x="176.7" y="38.7">U3</text>
<text x="201.4" y="41.9">SS14F</text>
<text x="201.4" y="38.7">U8</text>
<text x="224.4" y="41.9">SS14F</text>
<text x="224.4" y="38.7">U9</text>
<text x="294.6" y="40.5">C4</text>
<text x="340.4" y="40.5">C5</text>
<text x="393.3" y="41.9">100nF</text>
<text x="393.3" y="38.7">C6</text>
<text x="255.4" y="45.7">47</text>
<text x="255.4" y="42.5">R36</text>
<text x="294.6" y="43.7">100nF</text>
<text x="307.4" y="45.8">47</text>
<text x="308.3" y="42.5">R39</text>
<text x="340.4" y="43.7">100nF</text>
<text x="352.4" y="42.5">R43</text>
<text x="352.8" y="46.4">47</text>
<text x="146.8" y="52.9">R31</text>
<text x="286.1" y="52.5">AUIRFR3607</text>
<text x="286.1" y="49.3">Q3</text>
<text x="333.7" y="52.5">AUIRFR3607</text>
<text x="333.7" y="49.3">Q4</text>
<text x="379.6" y="52.5">AUIRFR3607</text>
<text x="379.6" y="49.3">Q5</text>
<text x="38.8" y="59.6">100nF</text>
<text x="38.8" y="56.4">C16</text>
<text x="51.2" y="59.6">100nF</text>
<text x="51.2" y="56.4">C15</text>
<text x="86.4" y="58.2">C22</text>
<text x="100.5" y="59.6">100nF100nF</text>
<text x="100.5" y="56.4">C13</text>
<text x="111.1" y="56.4">C14</text>
<text x="146.8" y="56.1">2k</text>
<text x="176.4" y="59.9">C1</text>
<text x="201.1" y="59.9">C2</text>
<text x="224" y="59.9">C3</text>
<text x="270.6" y="56.4">R9</text>
<text x="321.7" y="59.5">100k</text>
<text x="321.7" y="56.4">R10</text>
<text x="365.8" y="59.5">100k</text>
<text x="365.8" y="56.4">R11</text>
<text x="86.4" y="61.4">220uF</text>
<text x="176.4" y="63.1">2.2uF</text>
<text x="201.1" y="63.1">2.2uF</text>
<text x="224" y="63.1">2.2uF</text>
<text x="268.6" y="61.7">100k</text>
<text x="86.1" y="77.6">U6</text>
<text x="86.1" y="80.6">UMW78M05</text>
<text x="304.1" y="81.1">R12</text>
<text x="304.1" y="84.2">10k</text>
<text x="313.6" y="87.7">10k</text>
<text x="313.6" y="84.5">R8</text>
<text x="384.3" y="89.7">CN2</text>
<text x="384.3" y="92.8">B3P-VH (LF)(SN)</text>
<text x="186.3" y="107.3">H1</text>
<text x="253.2" y="107.4">U1</text>
<text x="291.7" y="105.4">100m</text>
<text x="291.7" y="102.3">R7</text>
<text x="186.3" y="110.5">PZ254V-11-04P</text>
<text x="216.6" y="113.1">R21</text>
<text x="253.2" y="110.4">BX-XH2.54-5PZZ</text>
<text x="68.8" y="117.8">100nF</text>
<text x="68.8" y="114.6">C18</text>
<text x="114.7" y="117.8">100nF</text>
<text x="114.7" y="114.6">C17</text>
<text x="216.6" y="116.3">4.7k</text>
<text x="216.6" y="119.8">4.7k</text>
<text x="216.6" y="116.7">R22</text>
<text x="216.6" y="123.3">4.7k</text>
<text x="216.6" y="120.2">R29</text>
<text x="313.6" y="129">R1</text>
<text x="345.4" y="129.9">FD6288T</text>
<text x="345.4" y="126.7">U2</text>
<text x="21.2" y="137.5">C10</text>
<text x="38.8" y="137.5">C11</text>
<text x="54.7" y="137.5">C8</text>
<text x="313.6" y="132.2">100</text>
<text x="313.6" y="135.7">100</text>
<text x="313.6" y="132.5">R2</text>
<text x="313.6" y="136">R3</text>
<text x="21.2" y="140.7">100nF</text>
<text x="38.8" y="140.7">100nF</text>
<text x="54.7" y="140.7">100nF</text>
<text x="313.6" y="139.2">100</text>
<text x="313.6" y="142.7">100</text>
<text x="313.6" y="139.5">R4</text>
<text x="313.6" y="143.1">R5</text>
<text x="97.3" y="147.5">CMS8S6990-SSOP24</text>
<text x="97.3" y="144.4">CN3</text>
<text x="313.6" y="146.3">100</text>
<text x="313.6" y="149.8">100</text>
<text x="313.6" y="146.6">R6</text>
<text x="361.9" y="191.8">10k</text>
<text x="361.9" y="188.7">R25</text>
<text x="185.4" y="202.8">RN1</text>
<text x="231.3" y="202.8">RN2</text>
<text x="185.4" y="205.9">33k</text>
<text x="231.3" y="205.9">3.3k</text>
<text x="293.2" y="209.9">R23</text>
<text x="309.7" y="207.7">U4</text>
<text x="293.2" y="213">10k</text>
<text x="309.7" y="211">HX 2.54MM-3P</text>
<text x="349.6" y="213.4">R26</text>
<text x="360.2" y="213.4">R28</text>
<text x="370.8" y="213.4">R32</text>
<text x="379.6" y="213.4">R27</text>
<text x="349.6" y="216.6">2k</text>
<text x="360.2" y="216.5">4.7k</text>
<text x="370.8" y="216.5">8.2k</text>
<text x="379.6" y="216.5">10k</text>
<text x="99.1" y="225.7">R33</text>
<text x="111.5" y="225.7">R34</text>
<text x="293.2" y="227.5">R24</text>
<text x="99.1" y="228.9">10k</text>
<text x="111.5" y="228.9">10k</text>
<text x="231.6" y="231.3">10nF</text>
<text x="231.6" y="228.2">C7</text>
<text x="293.2" y="230.6">NC</text>
<text x="183.7" y="239.4">10k</text>
<text x="183.7" y="236.2">RN3</text>
<text x="344" y="240.5" transform="rotate(-90 344 240.5)">KEY1</text>
<text x="353.9" y="241.1" transform="rotate(-90 353.9 241.1)">KEY2</text>
<text x="364.5" y="241.1" transform="rotate(-90 364.5 241.1)">KEY3</text>
<text x="373.3" y="241.1" transform="rotate(-90 373.3 241.1)">KEY4</text>
<text x="113.6" y="256.7">BX-XH2.54-5PZZ</text>
<text x="113.6" y="253.6">U7</text>
</g>
<g font-size="3.2" fill="#00f">
<text x="21.4" y="21.4">3</text>
<text x="24.9" y="23.1">2</text>
<text x="24.9" y="19.6">3</text>
<text x="43" y="19.1">+24V</text>
<text x="247.6" y="22.6">HO1</text>
<text x="300.6" y="22.6">HO2</text>
<text x="342.9" y="22.6">HO3</text>
<text x="21.4" y="28.4">1</text>
<text x="21.4" y="24.9">2</text>
<text x="24.9" y="26.7">1</text>
<text x="43" y="26.1">GND</text>
<text x="328.8" y="35">VOUT</text>
<text x="374.6" y="35">WOUT</text>
<text x="64.9" y="39.8" transform="rotate(-90 64.9 39.8)">3</text>
<text x="66.7" y="36.3" transform="rotate(-90 66.7 36.3)">OUT</text>
<text x="72" y="39.8" transform="rotate(-90 72 39.8)">1</text>
<text x="73.7" y="36.3" transform="rotate(-90 73.7 36.3)">IN</text>
<text x="157.7" y="40.3">V_AD</text>
<text x="281.2" y="36.7">UOUT</text>
<text x="173.6" y="47.3">VB1</text>
<text x="198.3" y="47.3">VB2</text>
<text x="221.2" y="47.3">VB3</text>
<text x="247.6" y="47.3">LO1</text>
<text x="300.6" y="47.3">LO2</text>
<text x="342.9" y="47.3">LO3</text>
<text x="173.6" y="72">UOUT</text>
<text x="198.3" y="72">VOUT</text>
<text x="221.2" y="72">WOUT</text>
<text x="337.6" y="89.6">SC</text>
<text x="86.1" y="101.6" transform="rotate(-90 86.1 101.6)">IN</text>
<text x="93.1" y="101.6" transform="rotate(-90 93.1 101.6)">OUT</text>
<text x="353.5" y="100.2">VOUT</text>
<text x="353.5" y="96.7">UOUT</text>
<text x="380.6" y="97.2">1</text>
<text x="380.6" y="100.8">2</text>
<text x="384.1" y="99">1</text>
<text x="84.3" y="105.1" transform="rotate(-90 84.3 105.1)">1</text>
<text x="91.4" y="105.1" transform="rotate(-90 91.4 105.1)">3</text>
<text x="353.5" y="103.8">WOUT</text>
<text x="380.6" y="104.3">3</text>
<text x="384.1" y="102.5">2</text>
<text x="384.1" y="106">3</text>
<text x="171.8" y="117.9">DSCK</text>
<text x="184.8" y="114.9">1</text>
<text x="184.8" y="118.4">2</text>
<text x="188.3" y="116.6">1</text>
<text x="230" y="117.9">HS1</text>
<text x="251.8" y="114.9">1</text>
<text x="251.8" y="118.4">2</text>
<text x="255.3" y="116.6">1</text>
<text x="171.8" y="121.4">DSDA</text>
<text x="184.8" y="121.9">3</text>
<text x="184.8" y="125.4">4</text>
<text x="188.3" y="120.2">2</text>
<text x="188.3" y="123.7">3</text>
<text x="230" y="121.4">HS2</text>
<text x="230" y="124.9">HS3</text>
<text x="251.8" y="121.9">3</text>
<text x="251.8" y="125.4">4</text>
<text x="255.3" y="120.2">2</text>
<text x="255.3" y="123.7">3</text>
<text x="188.3" y="127.2">4</text>
<text x="251.8" y="129">5</text>
<text x="255.3" y="127.2">4</text>
<text x="255.3" y="130.7">5</text>
<text x="298.8" y="133.7">AH</text>
<text x="298.8" y="137.3">BH</text>
<text x="334.7" y="134.3">1</text>
<text x="334.7" y="137.8">2</text>
<text x="338.2" y="136">HIN1</text>
<text x="350.4" y="136">VB1</text>
<text x="358.2" y="137.8">19</text>
<text x="358.2" y="134.3">20</text>
<text x="369.4" y="137.3">HO1</text>
<text x="369.4" y="133.7">VB1</text>
<text x="298.8" y="140.8">CH</text>
<text x="334.7" y="141.3">3</text>
<text x="338.2" y="139.6">HIN2</text>
<text x="338.2" y="143.1">HIN3</text>
<text x="349.9" y="139.6">HO1</text>
<text x="350.4" y="143.1">VS1</text>
<text x="358.2" y="141.3">18</text>
<text x="369.4" y="140.8">UOUT</text>
<text x="298.8" y="144.3">AL</text>
<text x="298.8" y="147.8">BL</text>
<text x="334.7" y="144.9">4</text>
<text x="334.7" y="148.4">5</text>
<text x="338.2" y="146.6">LIN1</text>
<text x="350.4" y="146.6">VB2</text>
<text x="358.2" y="148.4">16</text>
<text x="358.2" y="144.9">17</text>
<text x="369.4" y="147.8">HO2</text>
<text x="369.4" y="144.3">VB2</text>
<text x="23.6" y="151.4">IIC_SCK</text>
<text x="23.6" y="154.9">IIC_SDA</text>
<text x="45.4" y="151.9">1</text>
<text x="45.4" y="155.4">2</text>
<text x="48.9" y="153.7">C0P5/C1P5/OP1_O/AN10/P24</text>
<text x="125.9" y="153.7">P23/AN9/OP1_N</text>
<text x="153.6" y="155.4">23</text>
<text x="153.6" y="151.9">24</text>
<text x="163" y="154.9">VSP</text>
<text x="163" y="151.4">KEY1</text>
<text x="297" y="154.9">+12V</text>
<text x="298.8" y="151.4">CL</text>
<text x="334.7" y="151.9">6</text>
<text x="338.2" y="150.1">LIN2</text>
<text x="338.2" y="153.7">LIN3</text>
<text x="349.9" y="150.1">HO2</text>
<text x="350.4" y="153.7">VS2</text>
<text x="358.2" y="155.4">14</text>
<text x="358.2" y="151.9">15</text>
<text x="369.4" y="151.4">VOUT</text>
<text x="369.4" y="154.9">VB3</text>
<text x="23.6" y="162">SC</text>
<text x="23.6" y="158.4">CS</text>
<text x="45.4" y="159">3</text>
<text x="48.9" y="157.2">AN11/P25</text>
<text x="48.9" y="160.7">PGATO/AN12/P26</text>
<text x="125.7" y="160.7">P21/AN21/DSCK</text>
<text x="126.4" y="157.2">P22/AN8/OP1_P</text>
<text x="153.6" y="159">22</text>
<text x="161.2" y="162">AH</text>
<text x="161.2" y="158.4">DSCK</text>
<text x="297" y="158.4">GND</text>
<text x="320" y="162">LO3</text>
<text x="334.7" y="159">8</text>
<text x="338.2" y="160.7">COM</text>
<text x="349.9" y="160.7">HO3</text>
<text x="350.4" y="157.2">VB3</text>
<text x="358.2" y="159">13</text>
<text x="369.4" y="158.4">HO3</text>
<text x="369.4" y="162">WOUT</text>
<text x="37.7" y="165.5">HS2</text>
<text x="45.4" y="162.5">4</text>
<text x="45.4" y="166">5</text>
<text x="48.9" y="164.3">C0P4/C1P4/OP0_O/AN22/P30</text>
<text x="48.9" y="167.8">PGAP/OP0_N/OSCIN/AN13/P31</text>
<text x="136.2" y="167.8">P16/AN19</text>
<text x="136.2" y="164.3">P17/AN20</text>
<text x="153.6" y="166">20</text>
<text x="153.6" y="162.5">21</text>
<text x="161.2" y="165.5">BH</text>
<text x="320" y="165.5">LO2</text>
<text x="332.7" y="166">10</text>
<text x="334.7" y="162.5">9</text>
<text x="338.2" y="164.3">LO3</text>
<text x="338.2" y="167.8">LO2</text>
<text x="350.4" y="164.3">VS3</text>
<text x="350.5" y="167.8">LO1</text>
<text x="358.2" y="166">11</text>
<text x="358.2" y="162.5">12</text>
<text x="369.4" y="165.5">LO1</text>
<text x="37.7" y="169">HS1</text>
<text x="136.2" y="171.3">P15/AN18</text>
<text x="153.6" y="173.1">18</text>
<text x="153.6" y="169.5">19</text>
<text x="161.2" y="169">CH</text>
<text x="161.2" y="172.5">AL</text>
<text x="25.4" y="176.1">DSDA</text>
<text x="45.4" y="176.6">8</text>
<text x="48.9" y="178.4">DSDA/AN16/P35</text>
<text x="128.6" y="178.4">P13/AN6/C0P0</text>
<text x="130.2" y="174.8">P14/AN7/C0N</text>
<text x="153.6" y="176.6">17</text>
<text x="161.2" y="176.1">BL</text>
<text x="161.2" y="179.6">CL</text>
<text x="25.4" y="183.1">V_AD</text>
<text x="43.4" y="183.7">10</text>
<text x="48.9" y="185.4">AN17/P36</text>
<text x="128.6" y="185.4">P01/AN1/C0P2</text>
<text x="128.6" y="181.9">P00/AN0/C0P1</text>
<text x="153.6" y="183.7">15</text>
<text x="153.6" y="180.1">16</text>
<text x="168.3" y="183.1">HS3</text>
<text x="25.3" y="190.1">BEFM_W</text>
<text x="25.5" y="186.6">BEFM_COM11</text>
<text x="43.4" y="190.7">12</text>
<text x="48.9" y="188.9">C1N/AN5/P05</text>
<text x="128.6" y="188.9">P02/AN2/C1P2</text>
<text x="153.6" y="190.7">13</text>
<text x="153.6" y="187.2">14</text>
<text x="168.2" y="186.6">BEFM_U</text>
<text x="168.2" y="190.2">BEFM_V</text>
<text x="48.9" y="192.5">C1P0/AN4/P04</text>
<text x="128.6" y="192.5">P03/AN3/C1P1</text>
<text x="346.6" y="200.9" transform="rotate(-90 346.6 200.9)">KEY1</text>
<text x="163" y="209.6">UOUT</text>
<text x="210.6" y="209.6">BEFM_U</text>
<text x="163" y="213.1">VOUT</text>
<text x="212.4" y="213.1">BEFM_V</text>
<text x="308.3" y="215.4">1</text>
<text x="163" y="216.6">WOUT</text>
<text x="217.7" y="216.6">BEFM_W</text>
<text x="293.5" y="218.4">VSP</text>
<text x="308.3" y="218.9">2</text>
<text x="311.7" y="217.2">1</text>
<text x="311.7" y="220.7">2</text>
<text x="308.3" y="222.5">3</text>
<text x="311.7" y="224.2">3</text>
<text x="97.9" y="245" transform="rotate(-90 97.9 245)">IIC_SCK</text>
<text x="101.4" y="245" transform="rotate(-90 101.4 245)">IIC_SDA</text>
<text x="105" y="245" transform="rotate(-90 105 245)">CS</text>
<text x="94.9" y="250.9" transform="rotate(-90 94.9 250.9)">5</text>
<text x="98.4" y="250.9" transform="rotate(-90 98.4 250.9)">4</text>
<text x="102" y="250.9" transform="rotate(-90 102 250.9)">3</text>
<text x="105.5" y="250.9" transform="rotate(-90 105.5 250.9)">2</text>
<text x="109" y="250.9" transform="rotate(-90 109 250.9)">1</text>
<text x="150.6" y="246.6">BEFM_COM</text>
<text x="96.7" y="254.4" transform="rotate(-90 96.7 254.4)">5</text>
<text x="100.2" y="254.4" transform="rotate(-90 100.2 254.4)">4</text>
<text x="103.7" y="254.4" transform="rotate(-90 103.7 254.4)">3</text>
<text x="107.2" y="254.4" transform="rotate(-90 107.2 254.4)">2</text>
<text x="110.8" y="254.4" transform="rotate(-90 110.8 254.4)">1</text>
</g>
<g font-size="3.2">
<text x="68.4" y="39.8" transform="rotate(-90 68.4 39.8)">2</text>
<text x="70.2" y="36.3" transform="rotate(-90 70.2 36.3)">GND</text>
<text x="89.6" y="101.6" transform="rotate(-90 89.6 101.6)">GND</text>
<text x="87.8" y="105.1" transform="rotate(-90 87.8 105.1)">2</text>
<text x="45.4" y="169.5">6</text>
<text x="45.4" y="173.1">7</text>
<text x="48.9" y="171.3">PGAGND/OP0_P/OSCOUT/AN14/P32</text>
<text x="48.9" y="174.8">VSS</text>
<text x="347.1" y="224.6" transform="rotate(-90 347.1 224.6)">2</text>
<text x="357.7" y="224.6" transform="rotate(-90 357.7 224.6)">2</text>
<text x="368.3" y="224.6" transform="rotate(-90 368.3 224.6)">2</text>
<text x="377.1" y="224.6" transform="rotate(-90 377.1 224.6)">2</text>
<text x="347.1" y="236.8" transform="rotate(-90 347.1 236.8)">1</text>
<text x="357.7" y="236.8" transform="rotate(-90 357.7 236.8)">1</text>
<text x="368.3" y="236.8" transform="rotate(-90 368.3 236.8)">1</text>
<text x="377.1" y="236.8" transform="rotate(-90 377.1 236.8)">1</text>
</g>
<g font-size="3.2" fill="#f00">
<text x="334.7" y="155.4">7</text>
<text x="338.2" y="157.2">VCC</text>
<text x="45.4" y="180.1">9</text>
<text x="48.9" y="181.9">VDD</text>
</g>
</svg>
